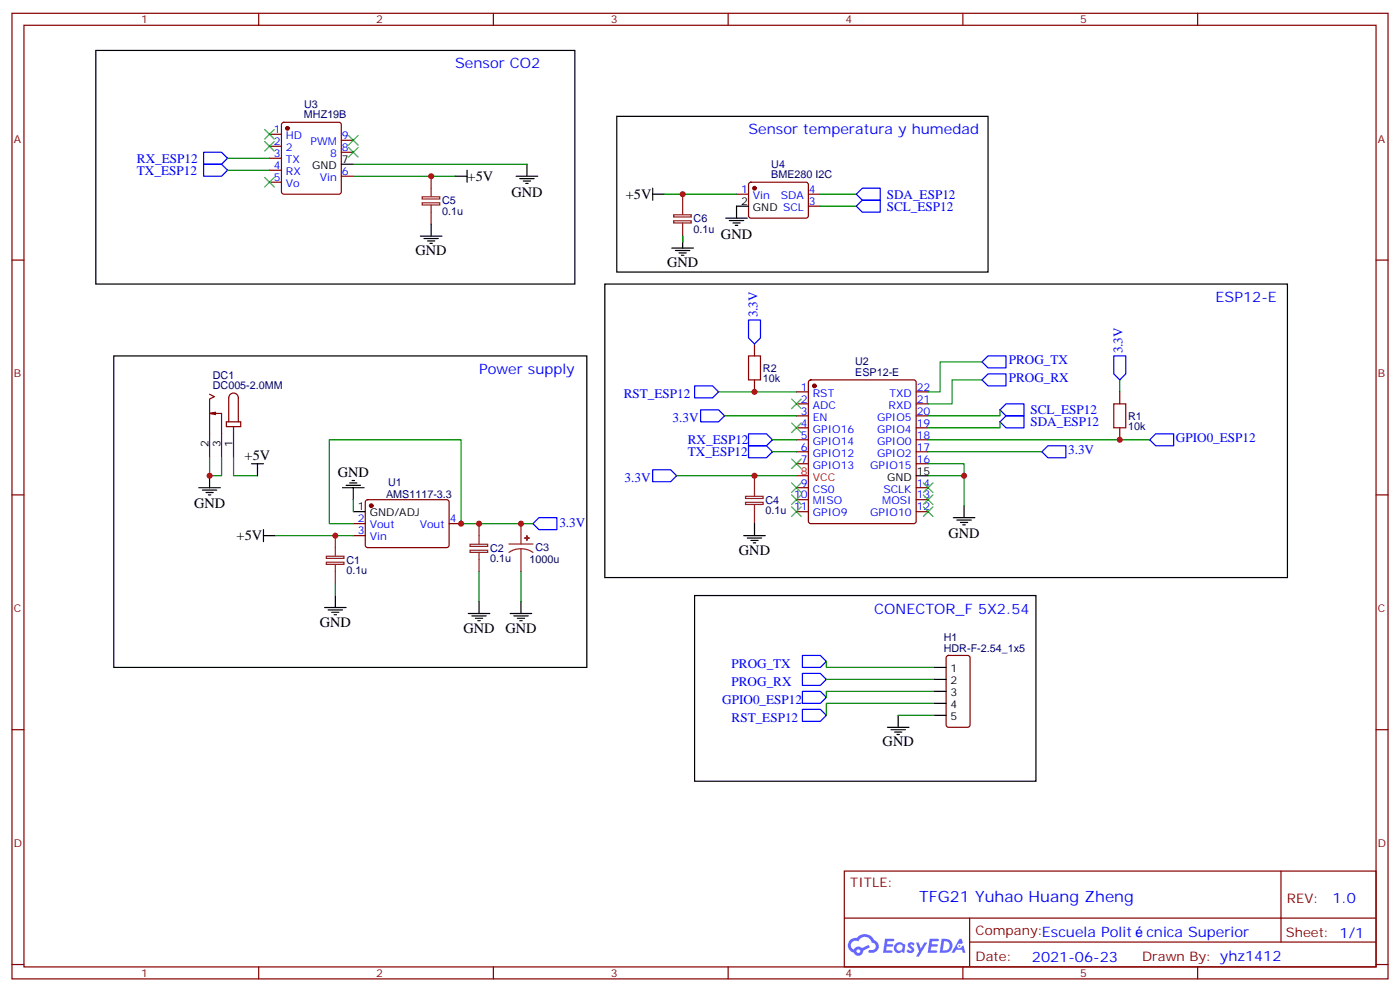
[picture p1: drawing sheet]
<svg xmlns="http://www.w3.org/2000/svg" width="412mm" height="292mm" viewBox="0 0 412 292" stroke-linecap="round" stroke-linejoin="round" font-family="sans-serif">
<g fill="none" stroke="#870000" stroke-width=".35">
<path d="M3.5 3.9h405.4v284.4h-405.4zM7.1 7.4h398.2v277.3h-398.2zM76.2 3.9v3.5M145.3 3.9v3.5M214.5 3.9v3.5M283.6 3.9v3.5M352.8 3.9v3.5M3.5 76.6h3.6M405.3 76.6h3.6M3.5 145.7h3.6M405.3 145.7h3.6M3.5 214.9h3.6"/>
<path d="M405.3 214.9h3.6M248.7 256.5h156.6v28.2h-156.6zM377.3 256.5v20.9M248.7 270.4h156.5M285.6 277.4h119.6M285.6 270.4v14.1M3.5 284h3.6M76.2 284.7v3.6M145.3 284.7v3.6M214.5 284.7v3.6M283.6 284.7v3.6M352.8 284.7v3.6"/>
<path d="M405.3 284h3.6"/>
</g>
<g fill="#5487ff">
<path d="M267.7 277.7a1.22 1.22 0 0 1 1.7 .2l-.4 .6a.47 .47 0 0 0-.3-.4 .47 .47 0 0 0-.5 .2l.1 .2a1.14 1.14 0 0 1 .8 1.8 1.14 1.14 0 0 1-1.9 0l-.2-.2 .5-.6 .7 .5a.29 .29 0 0 0 .3-.3 .29 .29 0 0 0-.2-.3 1.04 1.04 0 0 1-.6-1.7z"/>
<path d="M260.7 276.4h2.4l.3 .2-.2 .5-1.8 .1-.1 .8h1.5l.3 .4-.3 .4h-1.6l-.2 1.1h1.7l.2 .3-.2 .3-2.6 .1z"/>
<path d="M273.8 276.4h2.4l.3 .2-.1 .5-1.8 .1-.2 .8h1.6l.3 .4-.4 .4h-1.6l-.1 1.1h1.7l.2 .3-.2 .3-2.6 .1z"/>
<path d="M282.6 276.4h.7l.3 1.3-.6 .3a.69 .69 0 0 0-1 .3 .69 .69 0 0 0 .4 .9 .69 .69 0 0 0 .9-.6l.5-.2 .6 2.2h-.8l-.2-.9h-1.8l-.5 .9h-.8z"/>
<path d="M269.8 277.5h.8l.6 1.8 1.1-1.8h.9l-2.6 4.2h-.8l.9-1.5z"/>
<path d="M277.4 276.4l-.6 4.2h1.3a2.11 2.11 0 0 0 2.5-2.1 2.11 2.11 0 0 0-2.5-2.1zM278.1 277.2a1.39 1.39 0 0 1 1.7 1.4 1.39 1.39 0 0 1-1.8 1.3h-.3z"/>
<path d="M263.7 278.1a1.54 1.54 0 0 0-.1 2.1 1.54 1.54 0 0 0 2.2 .1l.6 .3 .3-2.3-.2-.3h-.4a1.49 1.49 0 0 0-2.4 .1zM264 279.1a.94 .94 0 0 1 1.8 0 .94 .94 0 0 1-1.8 0z"/>
<path d="M250.4 276.8a2.18 2.18 0 0 0 1.1 3.7 1.44 1.44 0 0 0 1.6 .9 1.44 1.44 0 0 0 1.2-1.4l2-1-.5-.8-1.9 1a1.47 1.47 0 0 0-2.4 .4 1.39 1.39 0 0 1-.7-1.9 1.39 1.39 0 0 1 2-.5 2.12 2.12 0 0 1 2.2-1.3 2.12 2.12 0 0 1 1.9 1.7 1.14 1.14 0 0 1 1.1 1.4 1.14 1.14 0 0 1-1.7 .7 .43 .43 0 0 0-.5 .4 .43 .43 0 0 0 .4 .5 1.98 1.98 0 0 0 2.5-1.2 1.98 1.98 0 0 0-1.2-2.6 3.1 3.1 0 0 0-5.3-.6l-.9 .1zM252.3 280.1a.55 .55 0 0 1 1.1 0 .55 .55 0 0 1-1.1 0z"/>
<circle cx="282.6" cy="278.5" r=".26"/>
</g>
<g fill="none" stroke="#870000" stroke-width=".35">
<path d="M79.4 39.5h3.5M83.1 36.2l.5-.2h16.2l.5 .2 .2 .5v19.8l-.2 .5-.5 .2h-16.2l-.5-.2-.2-.5v-19.8zM79.4 43.1h3.5M79.4 46.6h3.5M79.4 50.1h3.5M79.4 53.7h3.5M100.5 51.9h3.6M100.5 44.8h3.6M100.5 41.3h3.6M217 57.2h3.5M220.7 53.9l.5-.2h16.5l.4 .7v9.4l-.7 .4h-16.5l-.4-.7v-9.1zM238.1 57.2h3.6"/>
<path d="M238.1 60.7h3.6M61.7 116.1l1.4 .7-1.4 .7v17.3M222.2 101.3v3.5M222.2 111.9v3.5M234.6 115.4h3.5M234.6 118.9h3.5M238.4 112.1l.4-.2h30.4l.5 .2 .2 .5v40.9l-.3 .5-.4 .2h-30.4l-.5-.2-.2-.5v-40.9zM269.9 115.4h3.5M269.9 118.9h3.5M329.8 115.4v3.5M61.7 121.7l1.8 .4M63.5 121.4l-1.8 .3h3.6v13.1"/>
<path d="M66.7 124.2h4.2v1.4h-4.2zM67.4 124.2v-7a1.41 1.41 0 0 1 1.4-1.5 1.41 1.41 0 0 1 1.4 1.5v7M68.8 125.6v9.2M234.6 122.4h3.5M234.6 126h3.5M234.6 129.5h3.5M234.6 133h3.5M234.6 136.6h3.5M269.9 122.4h3.5M269.9 126h3.5M269.9 129.5h3.5M269.9 133h3.5"/>
<path d="M269.9 136.6h3.5M329.8 126v3.5M104.1 154.2h3.5M104.1 157.7h3.5M107.8 147.4l.5-.3 23.6 .1 .4 .6-.1 13-.6 .5-23.6-.1-.4-.7v-12.7zM132.3 154.2h3.5M234.6 143.6h3.5M234.6 147.1h3.5M234.6 150.7h3.5M269.9 143.6h3.5M269.9 147.1h3.5M269.9 150.7h3.5"/>
<path d="M278.9 193.2l.5-.2h5.6l.7 .4 .1 20.1-.5 .6-5.9 .1-.7-.5v-20z"/>
</g>
<g fill="#870000" stroke="#870000" stroke-width=".35">
<circle cx="109.4" cy="148.9" r=".53"/>
<circle cx="239.9" cy="113.6" r=".53"/>
<circle cx="84.7" cy="37.8" r=".53"/>
<circle cx="222.2" cy="55.4" r=".53"/>
</g>
<g fill="none" stroke="#000" stroke-width=".35">
<path d="M181.7 34.3h109.3v45.8h-109.3zM100.5 48.4h3.6M134.1 51.9h3.5M137.6 50.1v3.6M152 51.9h6.4M153.1 52.6h4.2M154.2 53.3h2.1M154.9 54h.7M155.2 48.4v3.5M192.3 57.2h3.5M192.3 55.4v3.5M123.8 69.5h6.4"/>
<path d="M124.9 70.2h4.2M125.9 70.9h2.2M126.6 71.6h.8M127 66v3.5M197.9 73.1h6.4M199 73.8h4.2M200 74.5h2.1M200.7 75.2h.7M201.1 69.5v3.6M213.8 64.2h6.3M214.8 64.9h4.3M215.9 65.7h2.1"/>
<path d="M216.6 66.4h.7M220.5 60.7h-3.5v3.5M178.2 83.6h201v86.5h-201zM33.5 104.8h139.4v91.7h-139.4zM74.1 136.6h3.5M75.8 136.6v3.5M58.6 143.6h6.3M59.6 144.3h4.3M60.7 145h2.1M61.4 145.7h.7M61.7 140.1v3.5M77.6 157.7h3.5"/>
<path d="M77.6 156v3.5M100.9 143.6h6.3M102 142.9h4.2M103 142.2h2.1M103.7 141.5h.7M104.1 150.7h3.5M104.1 143.6v3.5M219.1 157.7h6.3M220.1 158.4h4.3M221.2 159.1h2.1M221.9 159.8h.7M222.2 154.2v3.5"/>
<path d="M269.9 140.1h3.5M280.8 152.4h6.4M281.9 153.1h4.2M282.9 153.8h2.1M283.6 154.6h.7M284 148.9v3.5M95.6 178.9h6.4M96.7 179.6h4.2M98.8 175.4v3.5M141.1 177.1v3.6M153.5 177.1v3.6M204.6 175.4h100.6v54.6h-100.6z"/>
<path d="M97.7 180.3h2.1M98.4 181h.7M137.9 180.7h6.4M139 181.4h4.2M140.1 182.1h2.1M140.8 182.8h.7M150.3 180.7h6.3M151.3 181.4h4.3M152.4 182.1h2.1M153.1 182.8h.7M275.2 196.5h3.5M261.4 214.2h6.4"/>
<path d="M262.5 214.9h4.2M263.5 215.6h2.1M264.2 216.3h.7M264.6 210.6v3.6M275.2 200.1h3.5M275.2 203.6h3.5M275.2 207.1h3.5M275.2 210.6h3.5"/>
</g>
<g fill="none" stroke="#008700" stroke-width=".35">
<path d="M67 50.1h12.4M67 46.6h12.4M104.1 48.4h51.1M104.1 51.9h30M195.8 57.2h21.2M241.7 57.2h10.5M201.1 69.5v1.8M241.7 60.7h10.5M211.7 115.4h22.9M289.3 106.6h-12.4v8.8h-3.5M289.3 111.9h-8.8v7h-7.1M329.8 111.9v3.5"/>
<path d="M61.7 134.8v5.3h3.6v-5.3M68.8 134.8v5.3h7M213.4 122.4h21.2M227.5 129.5h7.1M227.5 133h7.1M273.4 136.6h10.6v3.5M273.4 129.5h65.3M273.4 133h33.5M294.6 120.7v1.7h-21.2M294.6 124.2v1.8h-21.2M81.1 157.7h23M104.1 154.2h-7.1v-24.7h38.8v24.7h21.2"/>
<path d="M104.1 147.1v3.6M199.3 140.1h35.3M273.4 140.1h10.6v8.8M98.8 171.8v3.6M141.1 168.3v8.8M153.5 168.3v8.8M243.4 194.8v1.7h31.8M243.4 200.1h31.8M264.6 210.6h10.6M275.2 203.6h-31.8v1.8M275.2 207.1h-31.8v3.5"/>
</g>
<g fill="none" stroke="#00f" stroke-width=".35">
<path d="M60 48.4h5.3l1.7 1.7-1.7 1.8h-5.3zM60 44.8h5.3l1.7 1.8-1.7 1.8h-5.3zM252.2 57.2l1.8-1.8h5.3v3.5h-5.3zM252.2 60.7l1.8-1.8h5.3v3.6h-5.3zM220.5 94.2h3.5v5.3l-1.8 1.8-1.7-1.8zM204.6 113.6h5.3l1.8 1.8-1.8 1.8h-5.3zM289.3 111.9l1.7-1.8h5.3v3.5h-5.3zM291 104.8h5.3v3.5h-5.3l-1.7-1.7zM328.1 104.8h3.5v5.3l-1.8 1.8-1.7-1.8zM192.3 138.3h5.3l1.7 1.8-1.7 1.8h-5.3zM206.4 120.7h5.3l1.7 1.7-1.7 1.8h-5.3zM220.5 127.7h5.3l1.7 1.8-1.7 1.8h-5.3z"/>
<path d="M220.5 131.3h5.3l1.7 1.7-1.7 1.8h-5.3zM294.6 120.7l1.7-1.8h5.3v3.5h-5.3zM294.6 124.2l1.7-1.8h5.3v3.6h-5.3zM306.9 133l1.8-1.7h5.3v3.5h-5.3zM338.7 129.5l1.7-1.8h5.3v3.6h-5.3zM157 154.2l1.7-1.8h5.3v3.6h-5.3zM236.4 198.3h5.3l1.7 1.8-1.7 1.7h-5.3zM236.4 193h5.3l1.7 1.8-1.7 1.7h-5.3zM236.4 203.6h5.3l1.7 1.8-1.7 1.7h-5.3zM236.4 208.9h5.3l1.7 1.7-1.7 1.8h-5.3z"/>
</g>
<path d="M234.6 140.1h3.5" fill="none" stroke="#f00" stroke-width=".35"/>
<g fill="none" stroke="#8c2424" stroke-width=".35">
<path d="M124.4 58h5.1v.6h-5.1zM124.4 59.7h5.1v.7h-5.1zM127 51.9v6M201.1 57.2v6M127 60.4v5.6M198.4 63.3h5.2v.6h-5.2zM198.4 65h5.2v.7h-5.2zM201.1 65.7v5.6M98.8 157.7v6M141.1 154.2v6M153.5 154.2v6M219.6 146.2h5.2v.6h-5.2z"/>
<path d="M219.6 147.9h5.2v.7h-5.2zM222.2 140.1v6M222.2 148.6v5.6M96.1 163.8h5.2v.6h-5.2zM96.1 165.6h5.2v.6h-5.2zM98.8 166.2v5.6M138.5 160.3h5.2v.6h-5.2zM138.5 162h5.2v.7h-5.2zM141.1 162.7v5.6M149.9 160.2h7.1M153.5 161.6l-1.9 .2-1.7 .9M153.5 161.6l1.8 .2 1.7 .9"/>
<path d="M153.5 161.6v6.7"/>
</g>
<g fill="#8c2424" stroke="#8c2424" stroke-width=".35">
<path d="M154.5 158.4l1.4 .1z"/>
<path d="M155.2 157.7v1.4z"/>
</g>
<g fill="none" stroke="#3c3" stroke-width=".35">
<path d="M78 38.1l2.8 2.9M80.8 38.1l-2.8 2.9M102.7 39.9l2.8 2.8M105.5 39.9l-2.8 2.8M78 41.7l2.8 2.8M78 52.2l2.8 2.9M80.8 41.7l-2.8 2.8M80.8 52.2l-2.8 2.9M102.7 43.4l2.8 2.8M105.5 43.4l-2.8 2.8M233.2 117.5l2.8 2.8M236 117.5l-2.8 2.8"/>
<path d="M233.2 124.6l2.8 2.8M233.2 135.1l2.8 2.9M236 124.6l-2.8 2.8M236 135.1l-2.8 2.9M233.2 142.2l2.8 2.8M233.2 145.7l2.8 2.9M233.2 149.3l2.8 2.8M236 142.2l-2.8 2.8M236 145.7l-2.8 2.9M236 149.3l-2.8 2.8M272 142.2l2.8 2.8M272 145.7l2.8 2.9"/>
<path d="M272 149.3l2.8 2.8M274.8 142.2l-2.8 2.8M274.8 145.7l-2.8 2.9M274.8 149.3l-2.8 2.8"/>
</g>
<path d="M220.5 104.8h3.5v7.1h-3.5zM328.1 118.9h3.5v7.1h-3.5z" fill="none" stroke="#a10000" stroke-width=".35"/>
<g fill="#c00">
<circle cx="153.5" cy="154.2" r=".88"/>
<circle cx="98.8" cy="157.7" r=".88"/>
<circle cx="329.8" cy="129.5" r=".88"/>
<circle cx="222.3" cy="115.4" r=".88"/>
<circle cx="284" cy="140.1" r=".88"/>
<circle cx="222.3" cy="140.1" r=".88"/>
<circle cx="201.1" cy="57.2" r=".88"/>
<circle cx="61.7" cy="140.1" r=".88"/>
<circle cx="135.8" cy="154.2" r=".88"/>
<circle cx="141.1" cy="154.2" r=".88"/>
<circle cx="127" cy="51.9" r=".88"/>
</g>
<path d="M28.2 14.9h141.1v68.7h-141.1z" fill="none" stroke="#000" stroke-width=".35"/>
<text font-size="4.6" fill="#00f" x="270.8" y="265.5">TFG21 Yuhao Huang Zheng</text>
<g font-size="4.2" fill="#00f">
<text x="134.1" y="20.1">Sensor CO2</text>
<text x="220.5" y="39.5">Sensor temperatura y humedad</text>
<text x="358.1" y="88.9">ESP12-E</text>
<text x="141.1" y="110.1">Power supply</text>
<text x="257.5" y="180.7">CONECTOR_F 5X2.54</text>
<text x="392.5" y="265.8">1.0</text>
<text x="337.7" y="275.9">cnica Superior</text>
<text x="304" y="283.1">2021-06-23</text>
</g>
<g font-size="4.2">
<text x="137.8" y="53.3">+5V</text>
<text x="150.6" y="58">GND</text>
<text x="184.4" y="58.6">+5V</text>
<text x="212.4" y="70.4">GND</text>
<text x="122.4" y="75.2">GND</text>
<text x="196.5" y="78.7">GND</text>
<text x="72" y="135.5">+5V</text>
<text x="99.5" y="140.5">GND</text>
<text x="57.2" y="149.7">GND</text>
<text x="69.7" y="159.1">+5V</text>
<text x="279.4" y="158.6">GND</text>
<text x="217.7" y="163.4">GND</text>
<text x="94.2" y="184.5">GND</text>
<text x="136.5" y="186.3">GND</text>
<text x="148.9" y="186.3">GND</text>
<text x="260" y="219.8">GND</text>
</g>
<g font-size="3.9" fill="#00f">
<text x="40.3" y="47.9">RX_ESP12</text>
<text x="40.3" y="51.4">TX_ESP12</text>
<text x="261.2" y="58.5">SDA_ESP12</text>
<text x="261.2" y="62">SCL_ESP12</text>
<text x="223.1" y="93.5" transform="rotate(-90 223.1 93.5)">3.3V</text>
<text x="297.1" y="107.3">PROG_TX</text>
<text x="330.7" y="104.1" transform="rotate(-90 330.7 104.1)">3.3V</text>
<text x="297.1" y="112.6">PROG_RX</text>
<text x="183.7" y="117.2">RST_ESP12</text>
<text x="198.1" y="124.2">3.3V</text>
<text x="303.5" y="122">SCL_ESP12</text>
<text x="303.5" y="125.5">SDA_ESP12</text>
<text x="202.6" y="130.8">RX_ESP12</text>
<text x="346.4" y="130.3">GPIO0_ESP12</text>
<text x="202.6" y="134.3">TX_ESP12</text>
<text x="314.6" y="133.8">3.3V</text>
<text x="184" y="141.8">3.3V</text>
<text x="164.8" y="155">3.3V</text>
<text x="215.5" y="196.6">PROG_TX</text>
<text x="215.5" y="201.9">PROG_RX</text>
<text x="212.8" y="207.2">GPIO0_ESP12</text>
<text x="215.5" y="212.5">RST_ESP12</text>
</g>
<g font-size="3.9" fill="#800">
<text x="250.5" y="261.1">TITLE:</text>
<text x="379.1" y="265.8">REV:</text>
<text x="287.4" y="275.3">Company:Escuela Polit</text>
<text x="378.7" y="275.9">Sheet: 1/1</text>
<text x="287.4" y="283">Date:</text>
<text x="336.4" y="283.1">Drawn By: yhz1412</text>
</g>
<g font-size="3.2" fill="#800">
<text x="41.6" y="6.9">1</text>
<text x="110.8" y="6.9">2</text>
<text x="179.9" y="6.9">3</text>
<text x="249.1" y="6.9">4</text>
<text x="318.2" y="6.9">5</text>
<text x="4.1" y="42">A</text>
<text x="405.9" y="42">A</text>
<text x="4.1" y="111.2">B</text>
<text x="405.9" y="111.2">B</text>
<text x="4.1" y="180.3">C</text>
<text x="405.9" y="180.3">C</text>
<text x="4.1" y="249.4">D</text>
<text x="405.9" y="249.4">D</text>
<text x="41.6" y="287.7">1</text>
<text x="110.8" y="287.7">2</text>
<text x="179.9" y="287.7">3</text>
<text x="249.1" y="287.7">4</text>
<text x="318.2" y="287.7">5</text>
</g>
<g font-size="3.2" fill="#000080">
<text x="89.5" y="34.7">MHZ19B</text>
<text x="89.5" y="31.7">U3</text>
<text x="227.2" y="52.5">BME280 I2C</text>
<text x="227.2" y="49.5">U4</text>
<text x="130.2" y="63.2">0.1u</text>
<text x="130.2" y="60.2">C5</text>
<text x="204.3" y="65.4">C6</text>
<text x="204.3" y="68.5">0.1u</text>
<text x="251.9" y="107.6">U2</text>
<text x="62.7" y="111.5">DC1</text>
<text x="224.7" y="112.6">10k</text>
<text x="224.7" y="109.5">R2</text>
<text x="251.9" y="110.6">ESP12-E</text>
<text x="62.7" y="114.7">DC005-2.0MM</text>
<text x="332.3" y="123.7">R1</text>
<text x="332.3" y="126.7">10k</text>
<text x="114.3" y="143">U1</text>
<text x="113.7" y="146.5">AMS1117-3.3</text>
<text x="225.5" y="148.4">C4</text>
<text x="225.5" y="151.4">0.1u</text>
<text x="102" y="166">C1</text>
<text x="144.4" y="165.5">0.1u</text>
<text x="144.4" y="162.5">C2</text>
<text x="155.9" y="165.9">1000u</text>
<text x="157.7" y="162.4">C3</text>
<text x="102" y="169.1">0.1u</text>
<text x="278" y="191.9">HDR-F-2.54_1x5</text>
<text x="278" y="188.8">H1</text>
</g>
<g font-size="3.2" fill="#00f">
<text x="80.7" y="39.2">1</text>
<text x="84.2" y="41">HD</text>
<text x="100.7" y="41">9</text>
<text x="80.7" y="42.7">2</text>
<text x="80.7" y="46.2">3</text>
<text x="84.2" y="44.5">2</text>
<text x="91.5" y="42.7">PWM</text>
<text x="97.2" y="46.2">8</text>
<text x="100.7" y="44.5">8</text>
<text x="80.7" y="49.8">4</text>
<text x="80.7" y="53.3">5</text>
<text x="84.2" y="48">TX</text>
<text x="84.2" y="51.5">RX</text>
<text x="94.2" y="53.3">Vin</text>
<text x="100.7" y="51.5">6</text>
<text x="84.2" y="55.1">Vo</text>
<text x="218.3" y="56.8">1</text>
<text x="221.8" y="58.6">Vin</text>
<text x="230" y="58.6">SDA</text>
<text x="238.3" y="56.8">4</text>
<text x="238.3" y="60.4">3</text>
<text x="235.9" y="115">1</text>
<text x="235.9" y="118.6">2</text>
<text x="239.4" y="116.8">RST</text>
<text x="262" y="116.8">TXD</text>
<text x="270.1" y="118.6">21</text>
<text x="270.1" y="115">22</text>
<text x="235.9" y="122.1">3</text>
<text x="235.9" y="125.6">4</text>
<text x="239.4" y="120.3">ADC</text>
<text x="239.4" y="123.9">EN</text>
<text x="258.3" y="123.9">GPIO5</text>
<text x="261.7" y="120.3">RXD</text>
<text x="270.1" y="125.6">19</text>
<text x="270.1" y="122.1">20</text>
<text x="235.9" y="129.2">5</text>
<text x="239.4" y="127.4">GPIO16</text>
<text x="239.4" y="130.9">GPIO14</text>
<text x="258.3" y="130.9">GPIO0</text>
<text x="258.3" y="127.4">GPIO4</text>
<text x="270.1" y="129.2">18</text>
<text x="235.9" y="132.7">6</text>
<text x="235.9" y="136.2">7</text>
<text x="239.4" y="134.4">GPIO12</text>
<text x="239.4" y="138">GPIO13</text>
<text x="256.3" y="138">GPIO15</text>
<text x="258.3" y="134.4">GPIO2</text>
<text x="270.1" y="136.2">16</text>
<text x="270.1" y="132.7">17</text>
<text x="235.9" y="143.3">9</text>
<text x="270.1" y="143.3">14</text>
<text x="233.9" y="146.8">10</text>
<text x="239.4" y="145">CS0</text>
<text x="239.4" y="148.6">MISO</text>
<text x="259.9" y="148.6">MOSI</text>
<text x="260.2" y="145">SCLK</text>
<text x="270.1" y="146.8">13</text>
<text x="105.4" y="153.8">2</text>
<text x="108.9" y="155.6">Vout</text>
<text x="123.6" y="155.6">Vout</text>
<text x="132.5" y="153.8">4</text>
<text x="233.9" y="150.3">11</text>
<text x="239.4" y="152.1">GPIO9</text>
<text x="256.3" y="152.1">GPIO10</text>
<text x="270.1" y="150.3">12</text>
<text x="105.4" y="157.4">3</text>
<text x="108.9" y="159.1">Vin</text>
</g>
<g font-size="3.2">
<text x="92" y="49.8">GND</text>
<text x="100.7" y="48">7</text>
<text x="218.3" y="60.4">2</text>
<text x="221.8" y="62.1">GND SCL</text>
<text x="61.4" y="131.5" transform="rotate(-90 61.4 131.5)">2</text>
<text x="64.9" y="131.5" transform="rotate(-90 64.9 131.5)">3</text>
<text x="68.4" y="131.5" transform="rotate(-90 68.4 131.5)">1</text>
<text x="261.3" y="141.5">GND</text>
<text x="270.1" y="139.7">15</text>
<text x="105.4" y="150.3">1</text>
<text x="108.9" y="152.1">GND/ADJ</text>
<text x="280" y="197.9">1</text>
<text x="280" y="201.5">2</text>
<text x="280" y="205">3</text>
<text x="280" y="208.5">4</text>
<text x="280" y="212.1">5</text>
</g>
<g font-size="3.2" fill="#f00">
<text x="235.9" y="139.7">8</text>
<text x="239.4" y="141.5">VCC</text>
</g>
</svg>
